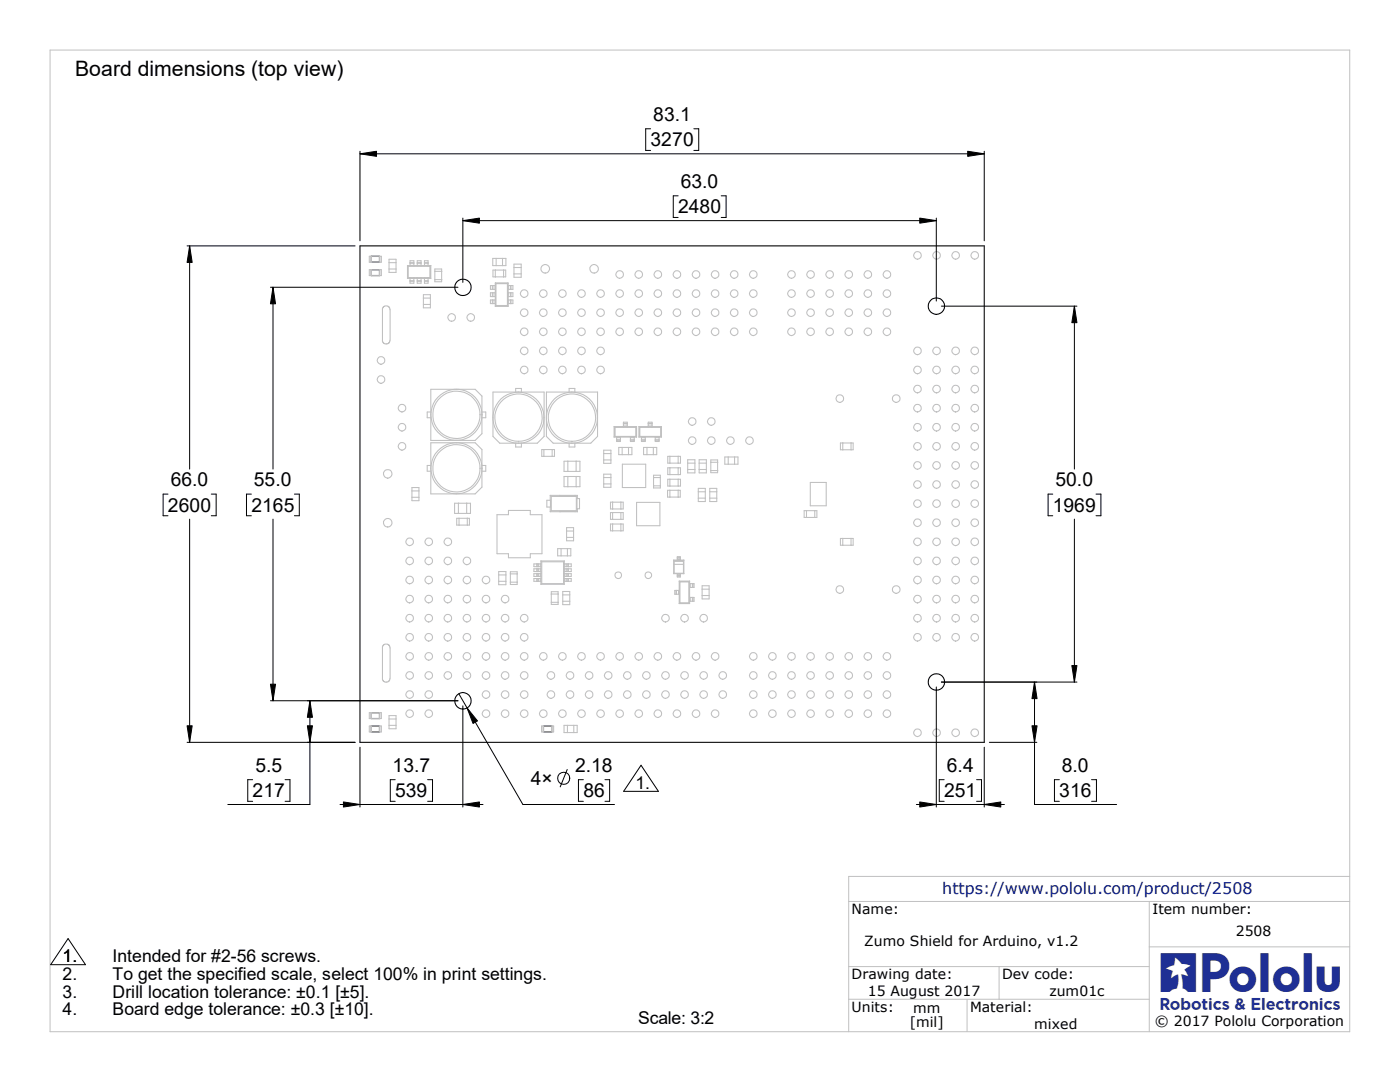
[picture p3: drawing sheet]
<svg xmlns="http://www.w3.org/2000/svg" width="279mm" height="216mm" viewBox="0 0 279 216" stroke-linecap="round" stroke-linejoin="round" font-family="sans-serif">
<path d="M10 10h259.4v195.9h-259.4zM169.4 179.9h100M229.4 179.9v26M269.4 174.9h-100v31M169.4 199.4h60M169.4 192.9h60M193 199.4v6.5M199.4 192.9v6.5M229.4 188.9h40" fill="none" stroke="#c0c0c0" stroke-width=".2"/>
<g fill="none" stroke="#c0c0c0" stroke-width=".21">
<path d="M73.7 51.1h2.4v1.2h-2.4zM73.7 53.8h2.4v1.2h-2.4zM74 51.1v1.2M74 53.8v1.2M74.1 51.2v1.1M74.1 53.8v1.1M74.1 53.8h1.6M74.1 54.9h1.6M74.1 51.2h1.6M74.1 52.3h1.6M75.7 51.2v1.1M75.7 53.8v1.1"/>
<path d="M75.8 51.1v1.2M75.8 53.8v1.2M77.6 52.4h1.4M77.6 51.7h1.4v2.7h-1.4zM77.6 53.7h1.4M81.3 53v2.5M81.3 53h.1M81.3 53h4.7M81.3 55.5h4.7M81.4 53v.1M81.4 53v2.5M81.4 53h4.5"/>
<path d="M81.4 55.5h4.5M81.4 55.5h-.1M81.4 55.4v.1M81.4 55.4h4.4M81.4 53.1v2.3M81.4 53.1h4.4M81.8 55.5v.5M81.8 52.5v.5M81.8 52.4v.1M81.8 56v.1M81.8 56.1v.4h.8v-.4M81.8 52.5h.8"/>
<path d="M81.8 53h.8M81.8 56h.8M81.8 52.4v-.4h.8v.4M81.8 53h.1M81.8 56.1h.8M81.8 52.4h.8M82.6 55.5v.5M82.6 52.5v.5M82.6 52.4v.1M82.6 56v.1M82.6 53h.1M83.3 52.5v.5"/>
<path d="M83.3 55.5v.5M83.3 56v.1M83.3 52.4v.1M83.3 56.1v.4h.7v-.4M83.3 52.5h.7M83.3 53h.7M83.3 56h.7M83.3 52.4v-.4h.7v.4M83.3 53h.1M83.3 56.1h.7M83.3 52.4h.7M84 52.5v.5"/>
<path d="M84 55.5v.5M84 56v.1M84 52.4v.1M84 53h.1M84.5 58.8h1.4v2.6h-1.4zM84.5 59.5h1.4M84.7 52.5v.5M84.7 55.5v.5M84.7 56v.1M84.7 52.4v.1M84.7 56.1v.4h.7v-.4M84.7 52.5h.7"/>
<path d="M84.7 53h.7M84.7 56h.7M84.7 52.4v-.4h.7v.4M84.7 53h.1M84.7 56.1h.7M84.7 52.4h.7M85.4 52.5v.5M85.4 55.5v.5M85.4 56v.1M85.4 52.4v.1M85.4 53h.1M85.8 55.4l.1 .1"/>
<path d="M85.8 53.1v2.3M85.9 53l-.1 .1M85.9 53v2.5M85.9 55.5h.1M86 53v2.5M86 53h-.1M86.8 53.7h1.3v2.5h-1.3zM86.8 54.1h1.4M86.8 55.8h1.4M98.3 59.9h.1M98.3 57.7h.1M98.3 57h.1"/>
<path d="M98.3 59.2h.1M98.3 58.4h.1M98.3 58.4h-.4v.8h.4M98.3 59.9h-.4v.7h.4M98.3 57h-.4v.7h.4M98.3 57v.7M98.3 58.4v.8M98.3 59.9v.7M98.3 51.6h2.7v1.4h-2.7zM98.4 59.2h.4M98.4 58.4h.4M98.4 57.7h.4"/>
<path d="M98.4 57h.4M98.4 59.9h.4M98.4 53.9h2.5v1.3h-2.5zM98.4 57v.7M98.4 58.4v.8M98.4 59.9v.7M98.8 59.2h.1M98.8 58.4h.1M98.8 57v.7M98.8 58.4v.8M98.8 59.9v.7M98.8 59.9h.1"/>
<path d="M98.8 57h.1M98.8 57.7h.1M98.8 53.9v1.3M98.8 56.5v4.6M98.8 56.5h.1M98.8 56.5h2.6M98.9 56.5l.1 .1M98.9 56.5h2.4M98.9 56.5v4.5M99 56.6h2.3M99 56.6v4.4M99 51.6v1.4"/>
<path d="M100.3 51.6v1.4M100.5 53.9v1.3M101.3 56.6v4.4M101.3 56.5v.1M101.3 56.5v4.5M101.4 56.5v4.6M101.4 56.5h-.1M101.4 59.2h.1M101.4 58.4h.1M101.4 59.9h.1M101.4 57h.1M101.4 57.7h.1"/>
<path d="M101.4 59.9h.5M101.4 57h.5M101.4 57.7h.5M101.4 59.2h.5M101.4 58.4h.5M101.4 57v.7M101.4 58.4v.8M101.4 59.9v.7M101.9 59.9h.1M101.9 57h.1M101.9 57.7h.1M101.9 59.2h.1"/>
<path d="M101.9 58.4h.1M101.9 57v.7M101.9 58.4v.8M101.9 59.9v.7M102 58.4h.4v.8h-.4M102 59.9h.4v.7h-.4M102 57h.4v.7h-.4M102 57v.7M102 58.4v.8M102 59.9v.7M102.6 52.7h1.4v2.6h-1.4zM102.6 54.7h1.4"/>
<path d="M102.6 53.4h1.4M76.5 61.3l.3-.3 .6 .1 .4 .3 .1 .4-.1 6.3-.2 .4-.5 .2-.5-.2-.3-.4v-6.5zM84.5 60.7h1.4M86 77.7h8.8l1.4 1.3v7.5l-1.4 1.4h-8.8zM98.3 60.6h.1M98.4 60.6h.4M98.4 78.2h10.2v8.9l-1.4 1.3h-7.5l-1.3-1.3zM98.8 60.6h.1M98.8 61.1h2.6M98.9 61h2.4M98.9 61l-.1 .1M99 61h-.1"/>
<path d="M99 61h2.3M101.3 61h.1M101.3 61l.1 .1M101.4 60.6h.1M101.4 60.6h.5M101.9 60.6h.1M102.9 78.2v-.7h1.2v.7M109.1 78.2h10.2v8.9l-1.4 1.3h-7.5l-1.3-1.3zM113.6 78.2v-.7h1.1v.7M82.2 97.3h1.4v2.6h-1.4zM82.2 99.2h1.4M82.2 98h1.4"/>
<path d="M86 88.3h8.8l1.4 1.4v7.5l-1.4 1.4h-8.8zM86 82.2h-.7v1.2h.7M86 92.9h-.7v1.1h.7M96.2 82.2h.7v1.2h-.7M96.2 92.9h.7v1.1h-.7M102.9 88.4v.8h1.2v-.8M108.1 89.7h2.6v1.4h-2.6zM108.5 89.7v1.4M109.1 99.8h.8v1.4h-.8zM109.8 98.8v1M109.8 98.8l.2 .3M109.8 98.8h5.4"/>
<path d="M110 99.1v2.8M110 99.1h5M110.2 89.7v1.4M111.8 98.8h3M112.6 92h3.1v2.1h-3.1zM112.6 95.1h3.1v2h-3.1zM113.3 92v2.1M113.3 95.1v2M113.6 88.4v.8h1.1v-.8M115 92v2.1M115 95.1v2M115 99.1v2.8"/>
<path d="M115.1 99.5h.6v2h-.6zM115.2 98.8v.7M115.2 98.8l-.2 .3M120.5 89.8h1.4v2.7h-1.4zM120.5 94.6h1.4v2.6h-1.4zM120.5 96.6h1.4M120.5 95.3h1.4M120.5 91.8h1.4M120.5 90.5h1.4M122.6 85.1h4.4M122.6 87.2h4.4M122.6 85.1v2.1"/>
<path d="M122.6 85.1l.1 .1M122.7 85.2h4.3v1.9h-4.3M122.7 85.2v1.9M122.7 85.2v.1M122.7 87.1l-.1 .1M122.7 85.3h4.2M122.7 87.1h4.2M122.7 85.3v1.8M122.7 87.1h.1M123.1 87.3v.5M123.1 87.8h.1M123.1 87.8h.7"/>
<path d="M123.1 87.3h.7M123.1 87.8v.3h.7v-.3M123.1 87.2v.1M123.5 89.3h2.6v1.4h-2.6zM123.8 87.3v.5M123.8 87.8h.1M123.8 87.2v.1M124.2 89.3v1.4M124.2 92.6h4.7v4.7h-4.7zM124.4 84.6v.4M124.4 84.5v.1M124.4 85h.8"/>
<path d="M124.4 84.6h.8M124.4 84.5h.8M124.4 84.5v-.3h.8v.3M124.4 85v.1M125.2 84.6v.4M125.2 84.5v.1M125.2 85v.1M125.4 89.3v1.4M125.8 87.3v.5M125.8 87.8h.1M125.8 87.8h.8M125.8 87.3h.8"/>
<path d="M125.8 87.8v.3h.8v-.3M125.8 87.2v.1M126.6 87.3v.5M126.6 87.8h.1M126.6 87.2v.1M126.9 85.3v1.8M126.9 87.1l.1 .1M127 85.1l-.1 .2M127 85.1v2.1M127.5 85.1h4.5M127.5 85.1l.1 .1M127.5 85.1v2.1"/>
<path d="M127.5 87.2h4.5M127.6 85.2l.1 .1M127.6 85.2h4.3v1.9h-4.3M127.6 85.2v1.9M127.6 87.1l-.1 .1M127.7 85.3v1.8M127.7 85.3h4.2M127.7 87.1h4.2M127.7 87.1h-.1M128 87.3v.5M128 87.8h.1M128 87.8h.8"/>
<path d="M128 87.3h.8M128 87.2v.1M128 87.8v.3h.8v-.3M128.4 89.3h2.7v1.4h-2.7zM128.8 87.3v.5M128.8 87.8h.1M128.8 87.2v.1M129.1 89.3v1.4M129.4 84.6v.4M129.4 84.5v.1M129.4 85h.7M129.4 84.6h.7"/>
<path d="M129.4 84.5v-.3h.7v.3M129.4 85v.1M129.4 84.5h.7M130.1 84.6v.4M130.1 84.5v.1M130.1 85v.1M130.4 89.3v1.4M130.4 95.3h1.4M130.4 94.8h1.4v2.6h-1.4zM130.4 96.9h1.4M130.8 87.3v.5M130.8 87.8h.1"/>
<path d="M130.8 87.8h.7M130.8 87.3h.7M130.8 87.8v.3h.7v-.3M130.8 87.2v.1M131.5 87.3v.5M131.5 87.8h.1M131.5 87.2v.1M131.9 85.3v1.8M131.9 87.1l.1 .1M132 85.1l-.1 .2M132 85.1v2.1M133.2 97.8h2.6v1.4h-2.6z"/>
<path d="M133.3 91.1h2.5v1.3h-2.5zM133.3 93.3h2.5v1.4h-2.5zM133.3 95.6h2.5v1.4h-2.5zM133.7 91.1v1.3M133.7 93.3v1.4M133.7 95.6v1.4M133.7 97.8v1.4M135.3 91.1v1.3M135.3 93.3v1.4M135.3 95.6v1.4M135.3 97.8v1.4M137.2 93.7h1.5"/>
<path d="M137.2 91.7h1.5v2.7h-1.5zM137.2 92.4h1.5M139.4 97.5h1.4v2.6h-1.4zM139.4 98.1h1.4M139.4 99.4h1.4M139.5 91.7h1.5v2.7h-1.5zM139.5 93.7h1.5M139.5 92.4h1.5M141.6 97.5h1.4v2.6h-1.4zM141.6 98.1h1.4M141.6 99.4h1.4M141.9 91.8h1.3v2.5h-1.3z"/>
<path d="M141.9 92.2h1.4M141.9 93.9h1.4M144.7 91.2h2.6v1.4h-2.6zM145.3 91.2v1.4M146.6 91.2v1.4M161.7 96.3h3.2v4.6h-3.2zM167.7 88.4h2.6v1.3h-2.6zM168.2 88.4v1.3M169.8 88.4v1.3M90.7 100.4h3.2v2h-3.2zM91.1 103.4h2.6v1.4h-2.6zM91.5 100.4v2"/>
<path d="M91.6 103.4v1.4M93.1 100.4v2M93.3 103.4v1.4M99.2 102.7h2.3v-.8h4.3v.8h2.4v7.8h-2.4v.8h-4.3v-.8h-2.3zM99.5 114h1.5v2.7h-1.5zM99.5 116h1.5M99.5 114.7h1.5M101.9 114.1h1.3v2.5h-1.3zM101.9 114.5h1.4M101.9 116.2h1.4M107.1 114.5h.1M107.1 115h.1"/>
<path d="M107.1 116h.1M107.1 115.4h.1M107.1 114h.1M107.1 113.5h.1M107.1 112.5h.1M107.1 113.1h.1M107.1 112.5v.6M107.1 113.5v.5M107.1 114.5v.5M107.1 115.4v.6M107.4 115.4h.4M107.4 116h.4"/>
<path d="M107.4 114.5h.4M107.4 115h.4M107.4 112.5h.4M107.4 113.1h.4M107.4 113.5h.4M107.4 114h.4M107.4 114.5h-.8v.5h.8M107.4 112.5v.6M107.4 113.5v.5M107.4 114.5v.5M107.4 115.4v.6M107.4 112.5h-.8v.6h.8"/>
<path d="M107.4 113.5h-.8v.5h.8M107.4 115.4h-.8v.6h.8M107.8 114.5h.1M107.8 112.5v.6M107.8 113.5v.5M107.8 114.5v.5M107.8 115.4v.6M107.8 115h.1M107.8 113.1h.1M107.8 112.5h.1M107.8 113.5h.1M107.8 114h.1"/>
<path d="M107.8 116h.1M107.8 115.4h.1M107.9 111.9v4.7M107.9 111.9l.2 .2M107.9 116.6h4.7M107.9 111.9h4.7M108.1 112.1v4.4M108.1 116.5l-.2 .1M108.1 112.1h4.4M108.1 116.5h4.4M109.8 101.2v.9M109.8 102.1h5.4"/>
<path d="M110 118.1h1.4v2.5h-1.4zM110 101.9l-.2 .2M110 101.9h5M110 118.5h1.4M111.3 109.5h2.6v1.4h-2.6zM111.8 102.1h3M112 109.5v1.4M112.3 120h1.4M112.3 118h1.4v2.6h-1.4zM112.3 118.7h1.4M112.5 116.5l.1 .1M112.5 112.1v4.4"/>
<path d="M112.6 114.5h.1M112.6 111.9v4.7M112.6 111.9l-.1 .2M112.6 115h.1M112.6 113.1h.1M112.6 112.5h.1M112.6 113.5h.1M112.6 114h.1M112.6 116h.1M112.6 115.4h.1M112.7 116h.4M112.7 115.4h.4"/>
<path d="M112.7 114.5h.4M112.7 115h.4M112.7 113.5h.4M112.7 114h.4M112.7 113.1h.4M112.7 112.5h.4M112.7 112.5v.6M112.7 113.5v.5M112.7 114.5v.5M112.7 115.4v.6M113.1 105.3h1.4v2.6h-1.4zM113.1 107.2h1.4"/>
<path d="M113.1 106h1.4M113.1 114.5h.9v.5h-.9M113.1 112.5v.6M113.1 113.5v.5M113.1 114.5v.5M113.1 115.4v.6M113.1 112.5h.9v.6h-.9M113.1 113.5h.9v.5h-.9M113.1 115.4h.9v.6h-.9M113.2 109.5v1.4M113.4 113.5v.5zM113.4 112.5v.6z"/>
<path d="M113.4 114.5v.5zM113.4 115.4v.6zM115 101.9l.2 .2M115.2 101.5v.6M121.8 100.2h2.6v1.4h-2.6zM121.8 102.3h2.6v1.3h-2.6zM121.8 104.6h2.6v1.3h-2.6zM122.3 100.2v1.4M122.3 102.3v1.3M122.3 104.6v1.3M123.9 100.2v1.4M123.9 102.3v1.3"/>
<path d="M123.9 104.6v1.3M127 100.2h4.7v4.7h-4.7zM134.5 111.8v2.7M134.5 111.8h.1M134.5 111.8h2M134.5 114.5h2M134.5 112h1.9M134.5 111.8v2.6M134.5 112.6h1.9M134.5 114.4v.1M134.5 114.4h1.9M134.5 111.8h1.9"/>
<path d="M134.9 117.8h.1M134.9 118.6h.1M134.9 117.8h-.2v.8h.2M134.9 117.8v.8M135 117.8h.4M135 118.6h.4M135 117.8v.8M135.2 111.4v.2M135.2 114.6v.3M135.2 114.9v.1M135.2 111.2v.2M135.2 111.4h.6"/>
<path d="M135.2 111.6h.6M135.2 114.6h.6M135.2 114.9h.6M135.2 111.2v-.1h.6v.1M135.2 111.6v.2M135.2 114.5v.1M135.2 115v.1h.6v-.1M135.2 115h.6M135.2 111.2h.6M135.4 117.8v.8M135.4 117.8h.2M135.4 118.6h.2"/>
<path d="M135.6 116h2M135.6 116v.1M135.6 116v4.4M135.6 116.1h1.9M135.7 116.1l-.1 4.3h1.9v-4.3M135.8 111.4v.2M135.8 114.6v.3M135.8 114.9v.1M135.8 111.2v.2M135.8 111.6v.2M135.8 114.5v.1M136.4 114.4l.1 .1"/>
<path d="M136.4 111.8v2.6M136.5 111.8v2.7M136.5 111.8h-.1M137.5 116.1v4.2M137.6 116.5h.2M137.6 116l-.1 .1M137.6 116v4.4M137.6 119.2h.2M137.6 120h.2M137.6 117.2h.2M137.8 116.5h.4M137.8 117.2h.4"/>
<path d="M137.8 119.2h.4M137.8 120h.4M137.8 116.5v.7M137.8 119.2v.8M138.2 116.5h.1M138.2 117.2h.1M138.2 119.2h.1M138.2 120h.1M138.2 116.5v.7M138.2 119.2v.8M138.3 116.5h.2v.7h-.2M138.3 119.2h.2v.8h-.2"/>
<path d="M138.3 116.5v.7M138.3 119.2v.8M140.1 116.9h1.4v2.6h-1.4zM140.1 117.6h1.4M140.1 118.8h1.4M160.5 101.9h2.5v1.4h-2.5zM161 101.9v1.4M162.6 101.9v1.4M167.7 107.4h2.6v1.4h-2.6zM168.2 107.4v1.4M169.8 107.4v1.4M76.5 128.8l.3-.3 .6 .1 .4 .3 .1 .4-.1 6.3-.2 .4-.5 .1-.5-.1-.3-.4v-6.6z"/>
<path d="M110 120.2h1.4M135.6 120.4h2M137.5 120.3l.1 .1M137.5 120.3h-1.8l-.1 .1M73.7 142.2h2.4v1.2h-2.4zM73.7 144.9h2.4v1.1h-2.4zM74 142.2v1.2M74 144.9v1.1M74.1 144.9v1.1zM74.1 143.3h1.6M74.1 142.2v1.1M74.1 142.2h1.6"/>
<path d="M74.1 146h1.6M75.7 142.2v1.1M75.7 144.9v1.1zM75.8 142.2v1.2M75.8 144.9v1.1M77.6 144.7h1.4M77.6 142.8h1.4v2.6h-1.4zM77.6 143.5h1.4M108.1 144.9h2.4v1.1h-2.4zM108.4 144.9v1.1M108.5 144.9v1.1zM108.5 146h1.6"/>
<path d="M110.1 144.9v1.1zM110.2 144.9v1.1M112.6 144.7h2.6v1.5h-2.6zM113.2 144.7v1.5M114.5 144.7v1.5"/>
<circle cx="104.6" cy="58.6" r=".76"/>
<circle cx="108.4" cy="58.6" r=".76"/>
<circle cx="108.8" cy="53.6" r=".86"/>
<circle cx="112.2" cy="58.6" r=".76"/>
<circle cx="116.1" cy="58.6" r=".76"/>
<circle cx="118.6" cy="53.6" r=".85"/>
<circle cx="119.9" cy="58.6" r=".76"/>
<circle cx="123.7" cy="54.8" r=".76"/>
<circle cx="123.7" cy="58.6" r=".76"/>
<circle cx="127.5" cy="54.8" r=".76"/>
<circle cx="127.5" cy="58.6" r=".76"/>
<circle cx="131.3" cy="54.8" r=".76"/>
<circle cx="131.3" cy="58.6" r=".76"/>
<circle cx="135.1" cy="58.6" r=".76"/>
<circle cx="135.1" cy="54.8" r=".76"/>
<circle cx="138.9" cy="58.6" r=".76"/>
<circle cx="138.9" cy="54.8" r=".76"/>
<circle cx="142.7" cy="54.8" r=".76"/>
<circle cx="142.7" cy="58.6" r=".76"/>
<circle cx="146.5" cy="58.6" r=".76"/>
<circle cx="146.5" cy="54.8" r=".76"/>
<circle cx="150.3" cy="54.8" r=".76"/>
<circle cx="150.3" cy="58.6" r=".76"/>
<circle cx="158" cy="54.8" r=".76"/>
<circle cx="158" cy="58.6" r=".76"/>
<circle cx="161.8" cy="54.8" r=".76"/>
<circle cx="161.8" cy="58.6" r=".76"/>
<circle cx="165.6" cy="58.6" r=".76"/>
<circle cx="165.6" cy="54.8" r=".76"/>
<circle cx="169.4" cy="54.8" r=".76"/>
<circle cx="169.4" cy="58.6" r=".76"/>
<circle cx="173.2" cy="54.8" r=".76"/>
<circle cx="173.2" cy="58.6" r=".76"/>
<circle cx="177" cy="58.6" r=".76"/>
<circle cx="177" cy="54.8" r=".76"/>
<circle cx="183.1" cy="51" r=".76"/>
<circle cx="186.9" cy="51" r=".76"/>
<circle cx="190.7" cy="51" r=".76"/>
<circle cx="194.5" cy="51" r=".76"/>
<circle cx="76" cy="75.7" r=".76"/>
<circle cx="76" cy="71.9" r=".76"/>
<circle cx="90.2" cy="63.3" r=".75"/>
<circle cx="94" cy="63.3" r=".75"/>
<circle cx="104.6" cy="62.4" r=".76"/>
<circle cx="104.6" cy="66.2" r=".76"/>
<circle cx="104.6" cy="70" r=".76"/>
<circle cx="104.6" cy="73.8" r=".76"/>
<circle cx="108.4" cy="62.4" r=".76"/>
<circle cx="108.4" cy="66.2" r=".76"/>
<circle cx="108.4" cy="70" r=".76"/>
<circle cx="108.4" cy="73.8" r=".76"/>
<circle cx="112.2" cy="73.8" r=".76"/>
<circle cx="112.2" cy="66.2" r=".76"/>
<circle cx="112.2" cy="70" r=".76"/>
<circle cx="112.2" cy="62.4" r=".76"/>
<circle cx="116.1" cy="73.8" r=".76"/>
<circle cx="116.1" cy="66.2" r=".76"/>
<circle cx="116.1" cy="70" r=".76"/>
<circle cx="116.1" cy="62.4" r=".76"/>
<circle cx="119.9" cy="70" r=".76"/>
<circle cx="119.9" cy="62.4" r=".76"/>
<circle cx="119.9" cy="66.2" r=".76"/>
<circle cx="119.9" cy="73.8" r=".76"/>
<circle cx="123.7" cy="66.2" r=".76"/>
<circle cx="123.7" cy="62.4" r=".76"/>
<circle cx="127.5" cy="62.4" r=".76"/>
<circle cx="127.5" cy="66.2" r=".76"/>
<circle cx="131.3" cy="62.4" r=".76"/>
<circle cx="131.3" cy="66.2" r=".76"/>
<circle cx="135.1" cy="62.4" r=".76"/>
<circle cx="135.1" cy="66.2" r=".76"/>
<circle cx="138.9" cy="66.2" r=".76"/>
<circle cx="138.9" cy="62.4" r=".76"/>
<circle cx="142.7" cy="62.4" r=".76"/>
<circle cx="142.7" cy="66.2" r=".76"/>
<circle cx="146.5" cy="62.4" r=".76"/>
<circle cx="146.5" cy="66.2" r=".76"/>
<circle cx="150.3" cy="62.4" r=".76"/>
<circle cx="150.3" cy="66.2" r=".76"/>
<circle cx="158" cy="62.4" r=".76"/>
<circle cx="158" cy="66.2" r=".76"/>
<circle cx="161.8" cy="66.2" r=".76"/>
<circle cx="161.8" cy="62.4" r=".76"/>
<circle cx="165.6" cy="66.2" r=".76"/>
<circle cx="165.6" cy="62.4" r=".76"/>
<circle cx="167.6" cy="79.5" r=".77"/>
<circle cx="169.4" cy="62.4" r=".76"/>
<circle cx="169.4" cy="66.2" r=".76"/>
<circle cx="173.2" cy="66.2" r=".76"/>
<circle cx="173.2" cy="62.4" r=".76"/>
<circle cx="177" cy="66.2" r=".76"/>
<circle cx="177" cy="62.4" r=".76"/>
<circle cx="178.9" cy="79.5" r=".77"/>
<circle cx="183.1" cy="73.8" r=".76"/>
<circle cx="183.1" cy="70" r=".76"/>
<circle cx="183.1" cy="77.6" r=".76"/>
<circle cx="186.9" cy="77.6" r=".76"/>
<circle cx="186.9" cy="73.8" r=".76"/>
<circle cx="186.9" cy="70" r=".76"/>
<circle cx="190.7" cy="77.6" r=".76"/>
<circle cx="190.7" cy="73.8" r=".76"/>
<circle cx="190.7" cy="70" r=".76"/>
<circle cx="194.5" cy="77.6" r=".76"/>
<circle cx="194.5" cy="70" r=".76"/>
<circle cx="194.5" cy="73.8" r=".76"/>
<circle cx="77.4" cy="94.6" r=".86"/>
<circle cx="80.2" cy="85.3" r=".76"/>
<circle cx="80.2" cy="81.4" r=".76"/>
<circle cx="80.2" cy="89.1" r=".76"/>
<circle cx="91.1" cy="93.4" r="4.7"/>
<circle cx="91.1" cy="82.8" r="4.7"/>
<circle cx="91.1" cy="82.8" r="5.1"/>
<circle cx="91.1" cy="93.5" r="5.1"/>
<circle cx="103.5" cy="83.3" r="4.7"/>
<circle cx="103.5" cy="83.3" r="5.1"/>
<circle cx="114.1" cy="83.3" r="4.7"/>
<circle cx="114.2" cy="83.3" r="5.1"/>
<circle cx="138.2" cy="87.9" r=".76"/>
<circle cx="138.2" cy="84.1" r=".76"/>
<circle cx="142" cy="84.1" r=".76"/>
<circle cx="142" cy="87.9" r=".76"/>
<circle cx="145.8" cy="87.9" r=".76"/>
<circle cx="149.6" cy="87.9" r=".76"/>
<circle cx="183.1" cy="89.1" r=".76"/>
<circle cx="183.1" cy="81.4" r=".76"/>
<circle cx="183.1" cy="85.3" r=".76"/>
<circle cx="183.1" cy="96.7" r=".76"/>
<circle cx="183.1" cy="92.9" r=".76"/>
<circle cx="186.9" cy="96.7" r=".76"/>
<circle cx="186.9" cy="85.3" r=".76"/>
<circle cx="186.9" cy="81.4" r=".76"/>
<circle cx="186.9" cy="92.9" r=".76"/>
<circle cx="186.9" cy="89.1" r=".76"/>
<circle cx="190.7" cy="85.3" r=".76"/>
<circle cx="190.7" cy="92.9" r=".76"/>
<circle cx="190.7" cy="89.1" r=".76"/>
<circle cx="190.7" cy="81.4" r=".76"/>
<circle cx="190.7" cy="96.7" r=".76"/>
<circle cx="194.5" cy="96.7" r=".76"/>
<circle cx="194.5" cy="89.1" r=".76"/>
<circle cx="194.5" cy="92.9" r=".76"/>
<circle cx="194.5" cy="81.4" r=".76"/>
<circle cx="194.5" cy="85.3" r=".76"/>
<circle cx="77.4" cy="104.3" r=".85"/>
<circle cx="81.8" cy="119.5" r=".76"/>
<circle cx="81.8" cy="108.1" r=".76"/>
<circle cx="81.8" cy="111.9" r=".76"/>
<circle cx="81.8" cy="115.7" r=".76"/>
<circle cx="85.6" cy="115.7" r=".76"/>
<circle cx="85.6" cy="119.5" r=".76"/>
<circle cx="85.6" cy="111.9" r=".76"/>
<circle cx="85.6" cy="108.1" r=".76"/>
<circle cx="89.4" cy="119.5" r=".76"/>
<circle cx="89.4" cy="115.7" r=".76"/>
<circle cx="89.4" cy="108.1" r=".76"/>
<circle cx="89.4" cy="111.9" r=".76"/>
<circle cx="93.2" cy="119.5" r=".76"/>
<circle cx="93.2" cy="111.9" r=".76"/>
<circle cx="93.2" cy="115.7" r=".76"/>
<circle cx="97" cy="119.5" r=".76"/>
<circle cx="97" cy="115.7" r=".76"/>
<circle cx="100.8" cy="119.5" r=".76"/>
<circle cx="123.4" cy="114.8" r=".67"/>
<circle cx="129.4" cy="114.8" r=".67"/>
<circle cx="167.6" cy="117.6" r=".77"/>
<circle cx="178.9" cy="117.6" r=".77"/>
<circle cx="183.1" cy="108.1" r=".76"/>
<circle cx="183.1" cy="104.3" r=".76"/>
<circle cx="183.1" cy="115.7" r=".76"/>
<circle cx="183.1" cy="111.9" r=".76"/>
<circle cx="183.1" cy="119.5" r=".76"/>
<circle cx="183.1" cy="100.5" r=".76"/>
<circle cx="186.9" cy="108.1" r=".76"/>
<circle cx="186.9" cy="100.5" r=".76"/>
<circle cx="186.9" cy="119.5" r=".76"/>
<circle cx="186.9" cy="104.3" r=".76"/>
<circle cx="186.9" cy="115.7" r=".76"/>
<circle cx="186.9" cy="111.9" r=".76"/>
<circle cx="190.7" cy="104.3" r=".76"/>
<circle cx="190.7" cy="115.7" r=".76"/>
<circle cx="190.7" cy="108.1" r=".76"/>
<circle cx="190.7" cy="119.5" r=".76"/>
<circle cx="190.7" cy="100.5" r=".76"/>
<circle cx="190.7" cy="111.9" r=".76"/>
<circle cx="194.5" cy="119.5" r=".76"/>
<circle cx="194.5" cy="108.1" r=".76"/>
<circle cx="194.5" cy="115.7" r=".76"/>
<circle cx="194.5" cy="111.9" r=".76"/>
<circle cx="194.5" cy="100.5" r=".76"/>
<circle cx="194.5" cy="104.3" r=".76"/>
<circle cx="81.8" cy="131" r=".76"/>
<circle cx="81.8" cy="123.4" r=".76"/>
<circle cx="81.8" cy="138.6" r=".76"/>
<circle cx="81.8" cy="134.8" r=".76"/>
<circle cx="81.8" cy="127.2" r=".76"/>
<circle cx="85.6" cy="123.4" r=".76"/>
<circle cx="85.6" cy="134.8" r=".76"/>
<circle cx="85.6" cy="127.2" r=".76"/>
<circle cx="85.6" cy="138.6" r=".76"/>
<circle cx="85.6" cy="131" r=".76"/>
<circle cx="89.4" cy="131" r=".76"/>
<circle cx="89.4" cy="127.2" r=".76"/>
<circle cx="89.4" cy="123.4" r=".76"/>
<circle cx="89.4" cy="134.8" r=".76"/>
<circle cx="93.2" cy="123.4" r=".76"/>
<circle cx="93.2" cy="131" r=".76"/>
<circle cx="93.2" cy="127.2" r=".76"/>
<circle cx="93.2" cy="134.8" r=".76"/>
<circle cx="97" cy="123.4" r=".76"/>
<circle cx="97" cy="134.8" r=".76"/>
<circle cx="97" cy="131" r=".76"/>
<circle cx="97" cy="127.2" r=".76"/>
<circle cx="97" cy="138.6" r=".76"/>
<circle cx="100.8" cy="123.4" r=".76"/>
<circle cx="100.8" cy="134.8" r=".76"/>
<circle cx="100.8" cy="131" r=".76"/>
<circle cx="100.8" cy="138.6" r=".76"/>
<circle cx="100.8" cy="127.2" r=".76"/>
<circle cx="104.6" cy="131" r=".76"/>
<circle cx="104.6" cy="123.4" r=".76"/>
<circle cx="104.6" cy="138.6" r=".76"/>
<circle cx="104.6" cy="134.8" r=".76"/>
<circle cx="104.6" cy="127.2" r=".76"/>
<circle cx="108.4" cy="131" r=".76"/>
<circle cx="110" cy="134.8" r=".76"/>
<circle cx="110" cy="138.6" r=".76"/>
<circle cx="112.2" cy="131" r=".76"/>
<circle cx="113.8" cy="134.8" r=".76"/>
<circle cx="113.8" cy="138.6" r=".76"/>
<circle cx="116.1" cy="131" r=".76"/>
<circle cx="117.6" cy="134.8" r=".76"/>
<circle cx="117.6" cy="138.6" r=".76"/>
<circle cx="119.9" cy="131" r=".76"/>
<circle cx="121.4" cy="134.8" r=".76"/>
<circle cx="121.4" cy="138.6" r=".76"/>
<circle cx="123.7" cy="131" r=".76"/>
<circle cx="125.2" cy="138.6" r=".76"/>
<circle cx="125.2" cy="134.8" r=".76"/>
<circle cx="127.5" cy="131" r=".76"/>
<circle cx="129" cy="134.8" r=".76"/>
<circle cx="129" cy="138.6" r=".76"/>
<circle cx="131.3" cy="131" r=".76"/>
<circle cx="132.8" cy="138.6" r=".76"/>
<circle cx="132.8" cy="123.4" r=".76"/>
<circle cx="132.8" cy="134.8" r=".76"/>
<circle cx="135.1" cy="131" r=".76"/>
<circle cx="136.6" cy="134.8" r=".76"/>
<circle cx="136.6" cy="123.4" r=".76"/>
<circle cx="136.6" cy="138.6" r=".76"/>
<circle cx="138.9" cy="131" r=".76"/>
<circle cx="140.4" cy="134.8" r=".76"/>
<circle cx="140.4" cy="138.6" r=".76"/>
<circle cx="140.4" cy="123.4" r=".76"/>
<circle cx="142.7" cy="131" r=".76"/>
<circle cx="144.2" cy="134.8" r=".76"/>
<circle cx="144.2" cy="138.6" r=".76"/>
<circle cx="150.3" cy="138.6" r=".76"/>
<circle cx="150.3" cy="131" r=".76"/>
<circle cx="150.3" cy="134.8" r=".76"/>
<circle cx="154.2" cy="138.6" r=".76"/>
<circle cx="154.2" cy="131" r=".76"/>
<circle cx="154.2" cy="134.8" r=".76"/>
<circle cx="158" cy="131" r=".76"/>
<circle cx="158" cy="134.8" r=".76"/>
<circle cx="158" cy="138.6" r=".76"/>
<circle cx="161.8" cy="131" r=".76"/>
<circle cx="161.8" cy="134.8" r=".76"/>
<circle cx="161.8" cy="138.6" r=".76"/>
<circle cx="165.6" cy="131" r=".76"/>
<circle cx="165.6" cy="138.6" r=".76"/>
<circle cx="165.6" cy="134.8" r=".76"/>
<circle cx="169.4" cy="134.8" r=".76"/>
<circle cx="169.4" cy="138.6" r=".76"/>
<circle cx="169.4" cy="131" r=".76"/>
<circle cx="173.2" cy="138.6" r=".76"/>
<circle cx="173.2" cy="131" r=".76"/>
<circle cx="173.2" cy="134.8" r=".76"/>
<circle cx="177" cy="138.6" r=".76"/>
<circle cx="177" cy="131" r=".76"/>
<circle cx="177" cy="134.8" r=".76"/>
<circle cx="183.1" cy="123.4" r=".76"/>
<circle cx="183.1" cy="127.2" r=".76"/>
<circle cx="186.9" cy="123.4" r=".76"/>
<circle cx="186.9" cy="127.2" r=".76"/>
<circle cx="190.7" cy="123.4" r=".76"/>
<circle cx="190.7" cy="127.2" r=".76"/>
<circle cx="194.5" cy="123.4" r=".76"/>
<circle cx="194.5" cy="127.2" r=".76"/>
<circle cx="81.8" cy="142.4" r=".76"/>
<circle cx="85.6" cy="142.4" r=".76"/>
<circle cx="97" cy="142.4" r=".76"/>
<circle cx="100.8" cy="142.4" r=".76"/>
<circle cx="104.6" cy="142.4" r=".76"/>
<circle cx="108.4" cy="142.4" r=".76"/>
<circle cx="112.2" cy="142.4" r=".76"/>
<circle cx="116.1" cy="142.4" r=".76"/>
<circle cx="119.9" cy="142.4" r=".76"/>
<circle cx="123.7" cy="142.4" r=".76"/>
<circle cx="127.5" cy="142.4" r=".76"/>
<circle cx="131.3" cy="142.4" r=".76"/>
<circle cx="135.1" cy="142.4" r=".76"/>
<circle cx="138.9" cy="142.4" r=".76"/>
<circle cx="142.7" cy="142.4" r=".76"/>
<circle cx="150.3" cy="142.4" r=".76"/>
<circle cx="154.2" cy="142.4" r=".76"/>
<circle cx="158" cy="142.4" r=".76"/>
<circle cx="161.8" cy="142.4" r=".76"/>
<circle cx="165.6" cy="142.4" r=".76"/>
<circle cx="169.4" cy="142.4" r=".76"/>
<circle cx="173.2" cy="142.4" r=".76"/>
<circle cx="177" cy="142.4" r=".76"/>
<circle cx="183.1" cy="146.2" r=".76"/>
<circle cx="186.9" cy="146.2" r=".76"/>
<circle cx="190.7" cy="146.2" r=".76"/>
<circle cx="194.5" cy="146.2" r=".76"/>
</g>
<g fill="none" stroke="#000" stroke-width=".21">
<path d="M71.8 49.1h124.6v99h-124.6zM74.1 55h1.6M74.1 53.8h1.6M74.1 52.3h1.6M74.1 51.1h1.6M74.1 142.2h1.6M74.1 143.4h1.6M74.1 144.9h1.6M74.1 146h1.6M108.5 144.9h1.6M108.5 146h1.6"/>
<circle cx="92.4" cy="57.3" r="1.64"/>
<circle cx="186.9" cy="61.1" r="1.64"/>
<circle cx="92.4" cy="139.8" r="1.64"/>
<circle cx="186.9" cy="136.1" r="1.64"/>
</g>
<g fill="none" stroke="#000" stroke-width=".2">
<path d="M71.8 30.2v17.8M71.8 30.7h124.6M129.8 25.7h-.9v4.3h.9M135.3 39.1h-.9v4.3h.9M138.5 25.7h.9v4.3h-.9M143.9 39.1h1v4.3h-1M196.4 30.2v17.8M37.3 49.1h33.6M37.8 49.1v44.5M54 57.3h37.4M54.5 57.3v36.3M92.4 43.5v12.8"/>
<path d="M92.4 44h94.5M186.9 43.5v16.6M187.9 61.1h27M214.4 61.1v32.5M33.5 98.6h-.9v4.3h.9M42.2 98.6h.9v4.3h-.9M50.2 98.6h-1v4.3h1M58.8 98.6h.9v4.3h-.9M210.1 98.6h-.9v4.3h.9M218.7 98.6h1v4.3h-1M37.8 103.6v44.5M54.5 103.6v36.2"/>
<path d="M214.4 103.6v32.5M54 139.8h37.4M61.8 139.8v20.7h-16.3M91.6 138.4l12.8 22.1h18.2M186.9 137.1v23.9M187.9 136.1h27M206.5 136.1v24.4h16.3M37.3 148.1h33.6M50.4 155.6h-1v4.3h1M56.9 155.6h1v4.3h-1M71.8 149.1v11.9M78.9 155.6h-1v4.3h1"/>
<path d="M85.3 155.6h1v4.3h-1M92.4 140.8v20.2M113.2 153.5l-1.4 3.5M116.4 155.6h-1v4.3h1M120.7 155.6h1v4.3h-1M127.9 152.7l3.5 5.2h-6.9zM188.4 155.6h-.9v4.3h.9M194.9 155.6h1v4.3h-1M196.4 149.1v11.9M197.4 148.1h9.5M211.4 155.6h-1v4.3h1M217.8 155.6h1v4.3h-1"/>
<path d="M67.9 160.5h28.5M182.9 160.5h17.5M13.6 187.3l3.5 5.2h-7z"/>
<circle cx="112.5" cy="155.3" r="1.21"/>
</g>
<g fill="#000" stroke="#000" stroke-width=".2">
<path d="M71.8 30.7l3.3-.5v1zM193.1 30.2l3.3 .5-3.3 .5zM37.8 49.1l.6 3.3h-1.1zM54.5 57.3l.5 3.3h-1zM92.4 44l3.3-.5v1zM183.6 43.5l3.3 .5-3.3 .5zM214.4 61.1l.5 3.3h-1zM54 136.5h1l-.5 3.3zM61.8 139.8l.6 3.3h-1.1zM206.5 136.1l.5 3.3h-1zM213.9 132.8h1l-.5 3.3zM37.3 144.8h1.1l-.6 3.3z"/>
<path d="M61.3 144.8h1.1l-.6 3.3zM93.2 141.3l2.1 2.5-.9 .6zM206 144.8h1l-.5 3.3zM68.5 160l3.3 .5-3.3 .5zM92.4 160.5l3.3-.5v1zM183.6 160l3.3 .5-3.3 .5zM196.4 160.5l3.3-.5v1z"/>
</g>
<text font-size="7.7" fill="#1e2f94" x="231.7" y="197.9">R</text>
<text font-size="4.2" x="15" y="15.2">Board dimensions (top view)</text>
<g font-size="3.9">
<text x="129.8" y="29.2">3270</text>
<text x="130.4" y="24.2">83.1</text>
<text x="135.8" y="37.5">63.0</text>
<text x="135.3" y="42.5">2480</text>
<text x="34.1" y="97.1">66.0</text>
<text x="50.7" y="97.1">55.0</text>
<text x="210.6" y="97.1">50.0</text>
<text x="33.5" y="102.1">2600</text>
<text x="50.2" y="102.1">2165</text>
<text x="210.1" y="102.1">1969</text>
<text x="51" y="154.1">5.5</text>
<text x="78.4" y="154.1">13.7</text>
<text x="114.8" y="154.1">2.18</text>
<text x="189" y="154.1">6.4</text>
<text x="211.9" y="154.1">8.0</text>
<text x="50.4" y="159">217</text>
<text x="78.9" y="159">539</text>
<text x="105.9" y="156.6">4×</text>
<text x="116.4" y="159">86</text>
<text x="188.4" y="159">251</text>
<text x="211.4" y="159">316</text>
</g>
<g font-size="3.5">
<text x="126.8" y="157.5">1.</text>
<text x="12.5" y="192">1.</text>
<text x="12.5" y="195.6">2.</text>
<text x="22.5" y="192">Intended for #2-56 screws.</text>
<text x="22.5" y="195.6">To get the specified scale, select 100% in print settings.</text>
<text x="12.5" y="199.1">3.</text>
<text x="12.5" y="202.6">4.</text>
<text x="22.5" y="199.1">Drill location tolerance: ±0.1 [±5].</text>
<text x="22.5" y="202.6">Board edge tolerance: ±0.3 [±10].</text>
<text x="127.3" y="204.4">Scale: 3:2</text>
</g>
<text font-size="3.2" fill="#018" x="188.1" y="178.4">https://www.pololu.com/product/2508</text>
<g font-size="2.8">
<text x="170" y="182.4">Name:</text>
<text x="230" y="182.4">Item number:</text>
<text x="172.5" y="188.7">Zumo Shield for Arduino, v1.2</text>
<text x="246.6" y="186.7">2508</text>
<text x="170" y="195.4">Drawing date:</text>
<text x="200" y="195.4">Dev code:</text>
<text x="170" y="201.9">Units:</text>
<text x="173.2" y="198.8">15 August 2017</text>
<text x="182.2" y="202.1">mm</text>
<text x="193.6" y="201.9">Material:</text>
<text x="209.4" y="198.8">zum01c</text>
<text x="181.6" y="205">[mil]</text>
<text x="206.4" y="205.2">mixed</text>
<text x="230.5" y="204.7">© 2017 Pololu Corporation</text>
</g>
</svg>
